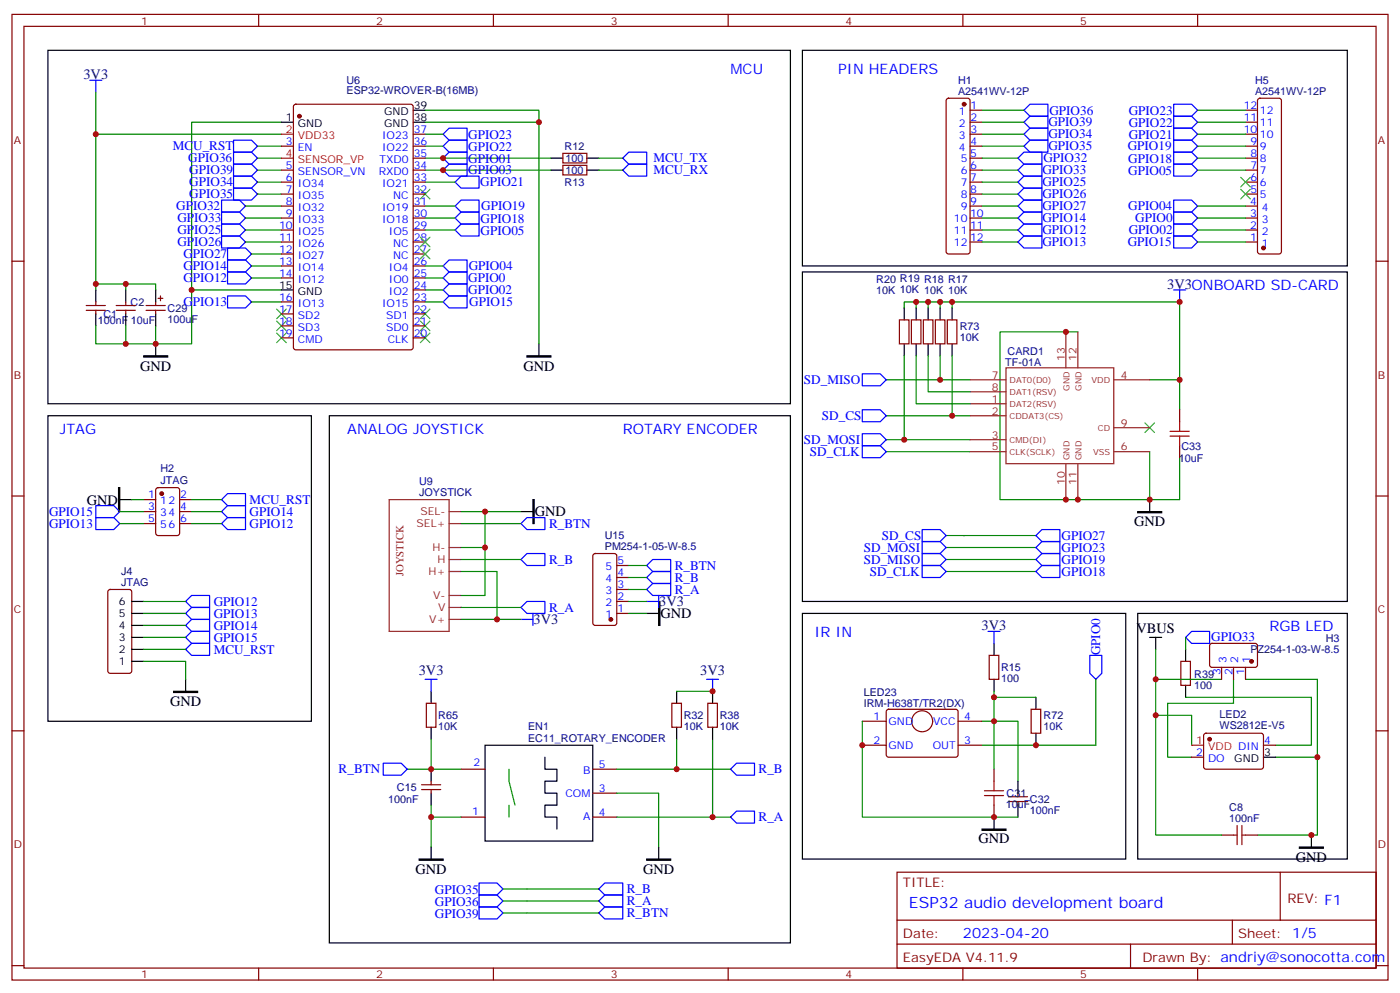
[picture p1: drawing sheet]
<svg xmlns="http://www.w3.org/2000/svg" width="412mm" height="292mm" viewBox="0 0 412 292" stroke-linecap="round" stroke-linejoin="round" font-family="sans-serif">
<g fill="none" stroke="#870000" stroke-width=".35">
<path d="M3.5 4.2h405.4v284.4h-405.4zM7.1 7.8h398.2v277.2h-398.2zM76.2 4.2v3.6M145.3 4.2v3.6M214.5 4.2v3.6M283.6 4.2v3.6M352.8 4.2v3.6M86.7 30.9l.4-.2h33.9l.7 .4v71.2l-.5 .7h-34.1l-.6-.5-.1-71.1zM121.7 39.5h3.5M278.9 29.1l.5-.2h5.6l.5 .2 .3 .5v44.5l-.3 .5-.5 .2h-5.6l-.5-.2-.2-.5v-44.5zM285.8 32.5h3.5M285.8 36h3.5"/>
<path d="M285.8 39.5h3.5M366.9 32.5h3.5M366.9 36h3.5M366.9 39.5h3.5M370.7 29.1l.4-.2h5.7l.5 .2 .2 .5v44.5l-.3 .5-.4 .2h-5.7l-.5-.2-.2-.5v-44.5zM82.9 43h3.5M82.9 50.1h3.5M82.9 53.6h3.5M82.9 57.1h3.5M121.7 43h3.5M121.7 46.6h3.5M121.7 50.1h3.5"/>
<path d="M121.7 53.6h3.5M121.7 57.1h3.5M165.8 45.2h7.1v2.8h-7.1zM165.8 48.7h7.1v2.8h-7.1zM285.8 43h3.5M285.8 46.6h3.5M285.8 50.1h3.5M285.8 53.6h3.5M285.8 57.1h3.5M366.9 43h3.5M366.9 46.6h3.5M366.9 50.1h3.5"/>
<path d="M366.9 53.6h3.5M366.9 57.1h3.5M3.5 76.9h3.6M82.9 60.7h3.5M82.9 64.2h3.5M82.9 67.7h3.5M82.9 71.3h3.5M82.9 74.8h3.5M82.9 78.3h3.5M121.7 60.7h3.5M121.7 64.2h3.5M121.7 67.7h3.5"/>
<path d="M121.7 71.3h3.5M121.7 74.8h3.5M121.7 78.3h3.5M285.8 60.7h3.5M285.8 64.2h3.5M285.8 67.7h3.5M285.8 71.3h3.5M366.9 60.7h3.5M366.9 64.2h3.5M366.9 67.7h3.5M366.9 71.3h3.5M405.3 76.9h3.6"/>
<path d="M25.4 91.4h5.6M25.4 90h5.6M28.2 88.9v1.1M28.2 91.4v1M34.2 91.4h5.7M34.2 90h5.7M37 88.9v1.1M37 91.4v1M43 91.4h5.7M43 90h5.7M45.9 88.9v1.1M45.9 91.4v1"/>
<path d="M46.6 87.8h1.4M47.3 87.1v1.4M82.9 81.8h3.5M82.9 88.9h3.5M82.9 92.4h3.5M82.9 96h3.5M82.9 99.5h3.5M121.7 81.8h3.5M121.7 85.4h3.5M121.7 88.9h3.5M121.7 92.4h3.5M121.7 96h3.5"/>
<path d="M121.7 99.5h3.5M264.9 94.2h2.9v7h-2.9zM268.5 94.2h2.8v7h-2.8zM272 94.2h2.8v7h-2.8zM275.5 94.2h2.8v7h-2.8zM279 94.2h2.9v7h-2.9zM347.5 120.6v3.6M347.5 131.2v3.6M3.5 146h3.6M42.3 147.1h3.6M42.3 154.2h3.6M42.3 150.6h3.6"/>
<path d="M46.1 143.8l.5-.2h5.6l.7 .4v13l-.4 .6-5.9 .1-.7-.5v-12.9zM52.9 147.1h3.5M52.9 154.2h3.5M52.9 150.6h3.5M405.3 146h3.6M32 173.8l.5-.2h5.6l.7 .4v23.6l-.5 .6-5.8 .1-.7-.5-.1-23.5zM174.9 163.2l.4-.2h5.7l.6 .4 .1 20-.5 .7h-5.9l-.6-.4-.1-20zM181.7 177.1h3.5M181.7 173.6h3.5M181.7 170h3.5M181.7 166.5h3.5M181.7 180.6h3.5"/>
<path d="M291.4 193h2.8v7h-2.8zM347.8 194.7h2.9v7.1h-2.9zM356.5 189.6l.5-.2 13 .1 .4 .6v6l-.7 .4-13-.1-.4-.6v-5.7zM359.8 196.5v3.5M363.4 196.5v3.5M366.9 196.5v3.5M3.5 215.2h3.6M125.6 207.1h2.8v7h-2.8zM197.9 207.1h2.8v7h-2.8zM208.5 207.1h2.8v7h-2.8zM254 212.4h7.1M254 219.4h7.1"/>
<path d="M261.3 209.1l.5-.3 20 .1 .4 .6v13l-.7 .5-20-.1-.4-.7v-12.7zM282.2 212.4h7.1M282.2 219.4h7.1M303.7 208.8h2.9v7.1h-2.9zM354.8 216.1l.4-.2 16.5 .1 .5 .6-.1 9.5-.6 .4-16.5-.1-.5-.6v-9.2zM372.2 219.4h3.5M405.3 215.2h3.6M124.2 232.5h5.6M124.2 231.1h5.6M127 230v1.1M127 232.5v1M135.8 226.5h7.1"/>
<path d="M174.6 226.5h7.1M174.6 233.5h7.1M292.8 226.5v3.5M292.8 237.1v3.5M297 234.6h5.7M297 236h5.7M299.9 233.5v1.1M299.9 236v1.1M351 223h3.5M135.8 240.6h7.1M174.6 240.6h7.1M264.2 256.8h141.1v28.2h-141.1z"/>
<path d="M359.8 245.9h3.6M366.9 245.9h3.5M377.1 256.8v14.1M264.2 270.9h141.1M264.2 278h141.1M333 278v7M363 270.9v7.1M3.5 284.3h3.6M76.2 285v3.6M145.3 285v3.6M214.5 285v3.6M283.6 285v3.6"/>
<path d="M352.8 285v3.6M405.3 284.3h3.6"/>
<circle cx="271.6" cy="212.4" r="3.1"/>
</g>
<g fill="none" stroke="#00f" stroke-width=".35">
<path d="M26.5 23.6h3.5M28.2 23.6v3.6M130.5 39.5l1.8-1.8h5.3v3.6h-5.3zM303.4 30.7h5.3v3.5h-5.3l-1.8-1.7zM303.4 34.2h5.3v3.5h-5.3l-1.8-1.7zM303.4 37.7h5.3v3.6h-5.3l-1.8-1.8zM345.7 37.7h5.3l1.8 1.8-1.8 1.8h-5.3zM345.7 34.2h5.3l1.8 1.8-1.8 1.7h-5.3zM345.7 30.7h5.3l1.8 1.8-1.8 1.7h-5.3zM65.3 58.9h5.3l1.7 1.8-1.7 1.7h-5.3zM68.8 41.3h5.3l1.7 1.7-1.7 1.8h-5.3zM68.8 44.8h5.3l1.7 1.8-1.7 1.7h-5.3z"/>
<path d="M68.8 48.3h5.3l1.7 1.8-1.7 1.8h-5.3zM68.8 51.9h5.3l1.7 1.7-1.7 1.8h-5.3zM68.8 55.4h5.3l1.7 1.7-1.7 1.8h-5.3zM130.5 43l1.8-1.7h5.3v3.5h-5.3zM130.5 46.6l1.8-1.8h5.3v3.5h-5.3zM130.5 50.1l1.8-1.8h5.3v3.6h-5.3zM134.1 53.6l1.7-1.7h5.3v3.5h-5.3zM183.4 50.1l1.8-1.8h5.3v3.6h-5.3zM183.4 46.6l1.8-1.8h5.3v3.5h-5.3zM299.9 46.6l1.7-1.8h5.3v3.5h-5.3zM299.9 53.6l1.7-1.7h5.3v3.5h-5.3zM301.6 48.3h5.3v3.6h-5.3l-1.7-1.8z"/>
<path d="M301.6 55.4h5.3v3.5h-5.3l-1.7-1.8zM301.6 58.9h5.3v3.5h-5.3l-1.7-1.7zM303.4 41.3h5.3v3.5h-5.3l-1.8-1.8zM345.7 58.9h5.3l1.8 1.8-1.8 1.7h-5.3zM345.7 48.3h5.3l1.8 1.8-1.8 1.8h-5.3zM345.7 44.8h5.3l1.8 1.8-1.8 1.7h-5.3zM345.7 41.3h5.3l1.8 1.7-1.8 1.8h-5.3zM65.3 62.4h5.3l1.7 1.8-1.7 1.8h-5.3zM65.3 66h5.3l1.7 1.7-1.7 1.8h-5.3zM65.3 69.5h5.3l1.7 1.8-1.7 1.7h-5.3zM67 76.6h5.3l1.8 1.7-1.8 1.8h-5.3zM67 73h5.3l1.8 1.8-1.8 1.8h-5.3z"/>
<path d="M130.5 78.3l1.8-1.7h5.3v3.5h-5.3zM134.1 64.2l1.7-1.8h5.3v3.6h-5.3zM134.1 67.7l1.7-1.7h5.3v3.5h-5.3zM134.1 60.7l1.7-1.8h5.3v3.5h-5.3zM299.9 64.2l1.7-1.8h5.3v3.6h-5.3zM299.9 71.3l1.7-1.8h5.3v3.5h-5.3zM301.6 66h5.3v3.5h-5.3l-1.7-1.8zM345.7 69.5h5.3l1.8 1.8-1.8 1.7h-5.3zM345.7 66h5.3l1.8 1.7-1.8 1.8h-5.3zM345.7 62.4h5.3l1.8 1.8-1.8 1.8h-5.3zM67 80.1h5.3l1.8 1.7-1.8 1.8h-5.3zM67 87.1h5.3l1.8 1.8-1.8 1.8h-5.3z"/>
<path d="M130.5 88.9l1.8-1.8h5.3v3.6h-5.3zM130.5 85.4l1.8-1.8h5.3v3.5h-5.3zM130.5 81.8l1.8-1.7h5.3v3.5h-5.3zM345.7 85.4h3.5M347.5 85.4v3.5M254 110.1h5.3l1.8 1.7-1.8 1.8h-5.3zM254 131.2h5.3l1.8 1.8-1.8 1.8h-5.3zM254 127.7h5.3l1.8 1.8-1.8 1.7h-5.3zM254 120.6h5.3l1.8 1.8-1.8 1.8h-5.3zM28.2 148.9h5.3l1.8 1.7-1.8 1.8h-5.3zM28.2 152.4h5.3l1.8 1.8-1.8 1.7h-5.3zM65.3 147.1l1.7-1.8h5.3v3.6h-5.3z"/>
<path d="M65.3 150.6l1.7-1.7h5.3v3.5h-5.3zM65.3 154.2l1.7-1.8h5.3v3.5h-5.3zM153.5 154.2l1.7-1.8h5.3v3.5h-5.3zM271.6 159.5h5.3l1.8 1.7-1.8 1.8h-5.3zM271.6 155.9h5.3l1.8 1.8-1.8 1.8h-5.3zM306.9 155.9h5.3v3.6h-5.3l-1.7-1.8zM306.9 159.5h5.3v3.5h-5.3l-1.7-1.8zM54.7 177.1l1.7-1.8h5.3v3.6h-5.3zM153.5 164.7l1.7-1.7h5.3v3.5h-5.3zM153.5 178.9l1.7-1.8h5.3v3.5h-5.3zM190.5 173.6l1.8-1.8h5.3v3.5h-5.3zM190.5 170l1.8-1.7h5.3v3.5h-5.3z"/>
<path d="M190.5 166.5l1.8-1.8h5.3v3.6h-5.3zM190.5 177.1h3.5M194 175.3v3.6M271.6 166.5h5.3l1.8 1.8-1.8 1.7h-5.3zM271.6 163h5.3l1.8 1.7-1.8 1.8h-5.3zM305.2 164.7l1.7-1.7h5.3v3.5h-5.3zM306.9 166.5h5.3v3.5h-5.3l-1.7-1.7zM54.7 180.6l1.7-1.7h5.3v3.5h-5.3zM54.7 184.1l1.7-1.7h5.3v3.5h-5.3zM54.7 187.7l1.7-1.8h5.3v3.5h-5.3zM54.7 191.2l1.7-1.8h5.3v3.6h-5.3zM153.5 182.4h3.5"/>
<path d="M157 180.6v3.5M291 185.9h3.6M292.8 185.9v3.5M321 193h3.6v5.3l-1.8 1.7-1.8-1.7zM349.2 187.7l1.8-1.8h5.3v3.5h-5.3zM125.2 200h3.6M127 200v3.6M208.1 200h3.6M209.9 200v3.6M112.9 224.7h5.3l1.7 1.8-1.7 1.7h-5.3zM217 224.7h5.2v3.5h-5.2l-1.8-1.7zM141.1 260h5.3l1.8 1.8-1.8 1.7h-5.3z"/>
<path d="M215.2 240.6l1.8-1.8h5.2v3.6h-5.2zM141.1 263.5h5.3l1.8 1.8-1.8 1.8h-5.3zM141.1 267.1h5.3l1.8 1.7-1.8 1.8h-5.3zM176.4 261.8l1.8-1.8h5.2v3.5h-5.2zM176.4 268.8l1.8-1.7h5.2v3.5h-5.2zM178.2 263.5h5.2v3.6h-5.2l-1.8-1.8z"/>
</g>
<g fill="none" stroke="#008700" stroke-width=".35">
<path d="M28.2 27.2v12.3h54.7M28.2 39.5v45.9M82.9 36h-26.5v49.4M125.2 32.5h33.5v68.7M125.2 36h33.5M125.2 39.5h5.3M289.3 36h12.3M289.3 39.5h12.3M289.3 32.5h12.3M352.8 36h14.1M352.8 39.5h14.1M352.8 32.5h14.1"/>
<path d="M75.8 46.6h7.1M75.8 50.1h7.1M75.8 43h7.1M75.8 53.6h7.1M75.8 57.1h7.1M125.2 46.6h37.1M125.2 50.1h37.1M125.2 43h5.3M125.2 53.6h8.9M176.4 46.6h7M176.4 50.1h7M289.3 46.6h10.6"/>
<path d="M289.3 50.1h10.6M289.3 43h12.3M289.3 53.6h10.6M289.3 57.1h10.6M352.8 46.6h14.1M352.8 50.1h14.1M352.8 43h14.1M72.3 64.2h10.6M72.3 71.3h10.6M72.3 60.7h10.6M72.3 67.7h10.6M74.1 74.8h8.8"/>
<path d="M74.1 78.3h8.8M125.2 60.7h8.9M125.2 67.7h8.9M125.2 78.3h5.3M125.2 64.2h8.9M289.3 60.7h10.6M289.3 67.7h10.6M289.3 64.2h10.6M289.3 71.3h10.6M352.8 60.7h14.1M352.8 67.7h14.1M352.8 64.2h14.1"/>
<path d="M352.8 71.3h14.1M28.2 83.6h8.8v1.8M28.2 96v5.2h8.8M37 83.6h8.9v1.8M37 96v5.2h8.9M74.1 81.8h8.8M74.1 88.9h8.8M82.9 85.4h-26.5v15.8h-10.5v-5.2M125.2 81.8h5.3M125.2 88.9h5.3M125.2 85.4h5.3M269.9 88.9v1.8"/>
<path d="M273.4 88.9v1.8M276.9 88.9v1.8M280.5 90.7v-1.8h67v22.9h-8.8M280.5 88.9h-14.2v1.8M317.5 97.7h-22.9v49.4h44.1v-14.1M261.1 111.8h24.7M266.3 104.8v24.7M269.9 104.8v14.1h15.9M273.4 104.8v10.6h12.4M276.9 104.8v7M280.5 104.8v17.6M347.5 111.8v8.8"/>
<path d="M261.1 133h24.7M261.1 129.5h24.7M261.1 122.4h24.7M347.5 134.8v12.3h-8.8M35.3 154.2h7M35.3 150.6h7M38.8 147.1h3.5M56.4 147.1h8.9M56.4 154.2h8.9M56.4 150.6h8.9M135.8 154.2h17.7M135.8 150.6h17.7"/>
<path d="M142.9 150.6v10.6h-7.1M278.7 157.7h26.5M42.3 177.1h12.4M135.8 168.3h10.6v14.1M135.8 164.7h17.7M135.8 178.9h17.7M142.9 161.2v14.1h-7.1M185.2 177.1h5.3M185.2 173.6h5.3M185.2 170h5.3M185.2 166.5h5.3M278.7 168.3h26.5"/>
<path d="M278.7 164.7h26.5M278.7 161.2h26.5M42.3 194.7h12.4v5.3M42.3 191.2h12.4M42.3 187.7h12.4M42.3 184.1h12.4M42.3 180.6h12.4M135.8 182.4h17.7M185.2 180.6h5.3M340.4 191.2v8.8h19.4M349.2 187.7v3.5M127 217.7v8.8h8.8"/>
<path d="M199.3 217.7v8.8h-17.6M199.3 203.6h10.6M209.9 217.7v22.9h-28.2M254 212.4v28.2h45.9M289.3 212.4h10.6v17.6M292.8 205.3h12.4M292.8 203.6v22.9M322.8 200v19.4h-33.5M340.4 210.6h10.6v8.8M340.4 200v45.9h19.4M349.2 205.3h37.1v14.1h-10.6M363.4 200v7.1h-19.4v15.9h7"/>
<path d="M366.9 200h21.2v45.9h-17.7M119.9 226.5h7.1M127 237.1v3.5M181.7 233.5h12.3v15.9M199.3 226.5h15.9M375.7 223h12.4M135.8 240.6h-8.8v8.8M209.9 240.6h5.3M148.2 261.8h28.2M148.2 265.3h28.2M148.2 268.8h28.2"/>
</g>
<g fill="none" stroke="#000" stroke-width=".35">
<path d="M14.1 14.8h218.7v104.1h-218.7zM236.4 14.8h160.5v63.5h-160.5zM82.9 36h3.5M121.7 32.5h3.5M121.7 36h3.5M162.3 46.6h3.5M162.3 50.1h3.5M172.9 46.6h3.5M172.9 50.1h3.5M28.2 85.4v3.5M28.2 92.4v3.6M37 85.4v3.5"/>
<path d="M37 92.4v3.6M45.9 85.4v3.5M45.9 92.4v3.6M82.9 85.4h3.5M236.4 80.1h160.5v97h-160.5zM266.3 90.7v3.5M269.9 90.7v3.5M273.4 90.7v3.5M276.9 90.7v3.5M280.5 90.7v3.5M45.9 101.2v3.6M158.7 101.2v3.6"/>
<path d="M266.3 101.2v3.6M269.9 101.2v3.6M273.4 101.2v3.6M276.9 101.2v3.6M280.5 101.2v3.6M14.1 122.4h77.6v90h-77.6zM97 122.4h135.8v155.2h-135.8zM35.3 147.1h3.5M153.5 150.6h3.5M338.7 147.1v3.5M38.8 177.1h3.5M38.8 194.7h3.5"/>
<path d="M38.8 191.2h3.5M38.8 187.7h3.5M38.8 184.1h3.5M38.8 180.6h3.5M190.5 180.6h3.5M236.4 180.6h95.2v72.3h-95.2zM292.8 189.4v3.6M335.1 180.6h61.8v72.3h-61.8zM338.7 187.7h3.5M340.4 187.7v3.5M349.2 191.2v3.5M54.7 200v3.6"/>
<path d="M127 203.6v3.5M127 214.1v3.6M142.9 219.4h31.7v28.2h-31.7zM199.3 203.6v3.5M199.3 214.1v3.6M209.9 203.6v3.5M209.9 214.1v3.6M292.8 200v3.6M305.2 205.3v3.5M305.2 215.9v3.5M349.2 201.8v3.5M127 226.5v3.5"/>
<path d="M127 233.5v3.6M160.5 223v3.5h3.5v3.5h-3.5v3.5h3.5v3.6h-3.5v3.5h3.5v3.5M299.9 230v3.5M299.9 237.1v3.5M372.2 223h3.5M127 249.4v3.5M194 249.4v3.5M292.8 240.6v3.5M386.3 245.9v3.5"/>
</g>
<g fill="none" stroke="#3c3" stroke-width=".35">
<path d="M123.8 55.7l2.8 2.9M126.6 55.7l-2.8 2.9M365.5 52.2l2.8 2.8M365.5 55.7l2.8 2.9M368.3 52.2l-2.8 2.8M368.3 55.7l-2.8 2.9M123.8 73.4l2.8 2.8M123.8 69.8l2.8 2.9M126.6 73.4l-2.8 2.8M126.6 69.8l-2.8 2.9M81.5 98.1l2.8 2.8M81.5 94.5l2.8 2.9"/>
<path d="M81.5 91l2.8 2.8M84.3 98.1l-2.8 2.8M84.3 94.5l-2.8 2.9M84.3 91l-2.8 2.8M123.8 91l2.8 2.8M123.8 94.5l2.8 2.9M123.8 98.1l2.8 2.8M126.6 91l-2.8 2.8M126.6 94.5l-2.8 2.9M126.6 98.1l-2.8 2.8M337.3 124.5l2.8 2.9M340.1 124.5l-2.8 2.9"/>
</g>
<path d="M42.3 104.8h7.1v.3h-7.1zM155.2 104.8h7.1v.3h-7.1zM34.9 143.6h.4v7h-.4zM157 147.1h.3v7.1h-.3zM335.1 150.6h7.1v.4h-7.1zM194 177.1h.4v7h-.4zM51.2 203.6h7v.3h-7zM123.5 252.9h7v.4h-7zM190.5 252.9h7.1v.4h-7.1zM289.3 244.1h7v.4h-7zM382.8 249.4h7v.4h-7z" fill="#000" stroke="#000" stroke-width=".35"/>
<g fill="#870000" stroke="#870000" stroke-width=".35">
<circle cx="284" cy="30.7" r=".53"/>
<circle cx="372.2" cy="73" r=".53"/>
<circle cx="88.2" cy="34.2" r=".53"/>
<circle cx="47.6" cy="145.3" r=".53"/>
<circle cx="368.7" cy="194.7" r=".53"/>
<circle cx="179.9" cy="182.4" r=".53"/>
<circle cx="356.3" cy="217.7" r=".53"/>
</g>
<path d="M82.9 39.5h3.5M82.9 46.6h3.5M351 219.4h3.5" fill="none" stroke="#f00" stroke-width=".35"/>
<path d="M344.7 128.4h5.6M344.7 127h5.6M347.5 124.2v2.8M347.5 128.4v2.8M290 234.2h5.6M290 232.8h5.6M292.8 230v2.8M292.8 234.2v2.9M363.4 245.9h1M364.4 243.1v5.6M365.8 243.1v5.6M365.8 245.9h1.1" fill="none" stroke="#a10000" stroke-width=".35"/>
<g fill="none" stroke="#8c2424" stroke-width=".35">
<path d="M314 97.7v10.6M317.5 97.7v10.6M285.8 118.9h10.5M285.8 111.8h10.5M285.8 115.4h10.5M296.3 108.3h31.8v28.2h-31.8zM328.1 111.8h10.6M285.8 122.4h10.5M285.8 129.5h10.5M285.8 133h10.5M314 136.5v10.6M317.5 136.5v10.6"/>
<path d="M328.1 133h10.6M328.1 125.9h10.6M114.7 147.1h17.6v38.8h-17.6zM132.3 154.2h3.5M132.3 150.6h3.5M132.3 178.9h3.5M132.3 175.3h3.5M132.3 168.3h3.5M132.3 164.7h3.5M132.3 161.2h3.5M132.3 182.4h3.5"/>
</g>
<path d="M149.9 226.5v3.5l1.8 7.1M149.9 237.1v3.5" fill="none" stroke="#0c0" stroke-width=".35"/>
<g fill="#c00">
<circle cx="56.4" cy="85.4" r=".88"/>
<circle cx="158.8" cy="36" r=".88"/>
<circle cx="130.5" cy="46.6" r=".88"/>
<circle cx="130.5" cy="50.1" r=".88"/>
<circle cx="317.5" cy="147.1" r=".88"/>
<circle cx="347.5" cy="111.8" r=".88"/>
<circle cx="338.7" cy="147.1" r=".88"/>
<circle cx="292.8" cy="240.6" r=".88"/>
<circle cx="254" cy="219.4" r=".88"/>
<circle cx="292.8" cy="212.4" r=".88"/>
<circle cx="127" cy="240.6" r=".88"/>
<circle cx="209.9" cy="240.6" r=".88"/>
<circle cx="199.3" cy="226.5" r=".88"/>
<circle cx="37" cy="83.6" r=".88"/>
<circle cx="37" cy="101.2" r=".88"/>
<circle cx="45.9" cy="101.2" r=".88"/>
<circle cx="28.2" cy="83.6" r=".88"/>
<circle cx="28.2" cy="39.5" r=".88"/>
<circle cx="305.2" cy="219.4" r=".88"/>
<circle cx="292.8" cy="205.3" r=".88"/>
<circle cx="314" cy="97.7" r=".88"/>
<circle cx="314" cy="147.1" r=".88"/>
<circle cx="280.5" cy="122.4" r=".88"/>
<circle cx="209.9" cy="203.6" r=".88"/>
<circle cx="127" cy="226.5" r=".88"/>
<circle cx="142.9" cy="150.6" r=".88"/>
<circle cx="142.9" cy="161.2" r=".88"/>
<circle cx="146.4" cy="182.4" r=".88"/>
<circle cx="347.5" cy="88.9" r=".88"/>
<circle cx="280.5" cy="88.9" r=".88"/>
<circle cx="276.9" cy="88.9" r=".88"/>
<circle cx="273.4" cy="88.9" r=".88"/>
<circle cx="269.9" cy="88.9" r=".88"/>
<circle cx="276.9" cy="111.8" r=".88"/>
<circle cx="266.3" cy="129.5" r=".88"/>
<circle cx="388.1" cy="223" r=".88"/>
<circle cx="386.3" cy="245.9" r=".88"/>
<circle cx="340.4" cy="200" r=".88"/>
<circle cx="340.4" cy="210.6" r=".88"/>
</g>
<text font-size="4.6" fill="#00f" x="267.8" y="267.4">ESP32 audio development board</text>
<g font-size="4.2" fill="#000080">
<text x="24.6" y="23.4">3V3</text>
<text x="343.8" y="85">3V3ONBOARD SD-CARD</text>
<text x="194.2" y="178.5">3V3</text>
<text x="157.2" y="183.8">3V3</text>
<text x="289.2" y="185.6">3V3</text>
<text x="123.4" y="198.9">3V3</text>
<text x="206.3" y="198.9">3V3</text>
</g>
<g font-size="4.2" fill="#00f">
<text x="215.2" y="21.9">MCU</text>
<text x="246.9" y="21.9">PIN HEADERS</text>
<text x="17.6" y="127.7">JTAG</text>
<text x="102.3" y="127.7">ANALOG JOYSTICK</text>
<text x="183.4" y="127.7">ROTARY ENCODER</text>
<text x="373.9" y="185.9">RGB LED</text>
<text x="239.9" y="187.7">IR IN</text>
<text x="283.6" y="276.2">2023-04-20</text>
</g>
<g font-size="4.2">
<text x="41.3" y="109.1">GND</text>
<text x="154.2" y="109.1">GND</text>
<text x="25.6" y="148.6">GND</text>
<text x="157.5" y="152">GND</text>
<text x="334.1" y="155">GND</text>
<text x="194.6" y="182">GND</text>
<text x="334.8" y="186.4">VBUS</text>
<text x="50.1" y="207.9">GND</text>
<text x="288.2" y="248.4">GND</text>
<text x="122.4" y="257.3">GND</text>
<text x="189.4" y="257.3">GND</text>
<text x="381.7" y="253.8">GND</text>
</g>
<g font-size="3.9" fill="#00f">
<text x="309.1" y="33.7">GPIO36</text>
<text x="332.5" y="33.7">GPIO23</text>
<text x="137.9" y="40.8">GPIO23</text>
<text x="308.8" y="37.2">GPIO39</text>
<text x="308.8" y="40.7">GPIO34</text>
<text x="332.5" y="40.8">GPIO21</text>
<text x="332.5" y="37.3">GPIO22</text>
<text x="50.9" y="44.3">MCU_RST</text>
<text x="55.5" y="47.8">GPIO36</text>
<text x="137.9" y="44.3">GPIO22</text>
<text x="137.9" y="47.9">GPIO01</text>
<text x="192.5" y="47.7">MCU_TX</text>
<text x="307.4" y="47.8">GPIO32</text>
<text x="308.8" y="44.3">GPIO35</text>
<text x="332.2" y="44.3">GPIO19</text>
<text x="332.4" y="47.9">GPIO18</text>
<text x="55.8" y="51.3">GPIO39</text>
<text x="137.9" y="51.4">GPIO03</text>
<text x="192.5" y="51.2">MCU_RX</text>
<text x="307.1" y="51.3">GPIO33</text>
<text x="332.4" y="51.5">GPIO05</text>
<text x="55.8" y="54.9">GPIO34</text>
<text x="55.8" y="58.4">GPIO35</text>
<text x="141.5" y="54.9">GPIO21</text>
<text x="307.1" y="54.9">GPIO25</text>
<text x="307.1" y="58.4">GPIO26</text>
<text x="51.9" y="61.9">GPIO32</text>
<text x="52.2" y="65.4">GPIO33</text>
<text x="141.6" y="65.6">GPIO18</text>
<text x="141.8" y="61.9">GPIO19</text>
<text x="307.1" y="61.9">GPIO27</text>
<text x="307.1" y="65.4">GPIO14</text>
<text x="332.4" y="62">GPIO04</text>
<text x="334.4" y="65.5">GPIO0</text>
<text x="52.2" y="69">GPIO25</text>
<text x="141.6" y="69.1">GPIO05</text>
<text x="307.1" y="69">GPIO12</text>
<text x="332.5" y="69">GPIO02</text>
<text x="52.2" y="72.5">GPIO26</text>
<text x="54" y="76">GPIO27</text>
<text x="307.1" y="72.5">GPIO13</text>
<text x="332.2" y="72.5">GPIO15</text>
<text x="54" y="79.6">GPIO14</text>
<text x="54" y="83.1">GPIO12</text>
<text x="137.9" y="83.1">GPIO0</text>
<text x="138.1" y="79.6">GPIO04</text>
<text x="137.9" y="86.7">GPIO02</text>
<text x="54" y="90.1">GPIO13</text>
<text x="138.2" y="90.2">GPIO15</text>
<text x="236.8" y="113.1">SD_MISO</text>
<text x="242.1" y="123.7">SD_CS</text>
<text x="236.8" y="130.7">SD_MOSI</text>
<text x="238.6" y="134.2">SD_CLK</text>
<text x="73.5" y="148.4">MCU_RST</text>
<text x="14.5" y="151.9">GPIO15</text>
<text x="14.5" y="155.4">GPIO13</text>
<text x="73.5" y="151.9">GPIO14</text>
<text x="73.5" y="155.4">GPIO12</text>
<text x="161.7" y="155.4">R_BTN</text>
<text x="259.8" y="158.9">SD_CS</text>
<text x="312.7" y="159">GPIO27</text>
<text x="161.7" y="166">R_B</text>
<text x="198.8" y="167.8">R_BTN</text>
<text x="254.5" y="166">SD_MISO</text>
<text x="254.5" y="162.5">SD_MOSI</text>
<text x="312.7" y="166.2">GPIO19</text>
<text x="312.7" y="162.6">GPIO23</text>
<text x="198.8" y="171.3">R_B</text>
<text x="256.2" y="169.5">SD_CLK</text>
<text x="312.7" y="169.7">GPIO18</text>
<text x="62.9" y="178.3">GPIO12</text>
<text x="198.8" y="174.8">R_A</text>
<text x="62.9" y="181.9">GPIO13</text>
<text x="62.9" y="185.4">GPIO14</text>
<text x="161.7" y="180.1">R_A</text>
<text x="62.9" y="188.9">GPIO15</text>
<text x="356.8" y="188.8">GPIO33</text>
<text x="62.9" y="192.4">MCU_RST</text>
<text x="324.1" y="193" transform="rotate(-90 324.1 193)">GPIO0</text>
<text x="99.8" y="227.7">R_BTN</text>
<text x="223.5" y="227.7">R_B</text>
<text x="223.5" y="241.8">R_A</text>
<text x="128.1" y="263.1">GPIO35</text>
<text x="184.7" y="263">R_B</text>
<text x="128.1" y="266.6">GPIO36</text>
<text x="184.7" y="266.5">R_A</text>
<text x="128.1" y="270.2">GPIO39</text>
<text x="184.7" y="270.1">R_BTN</text>
</g>
<g font-size="3.9" fill="#800">
<text x="266" y="261.1">TITLE:</text>
<text x="379.2" y="266">REV: F1</text>
<text x="266" y="276.2">Date:</text>
<text x="364.8" y="276.2">Sheet: 1/5</text>
<text x="266" y="283.3">EasyEDA V4.11.9</text>
<text x="336.5" y="283.3">Drawn By: andriy@sonocotta.com</text>
</g>
<g font-size="3.2" fill="#800">
<text x="41.6" y="7.2">1</text>
<text x="110.8" y="7.2">2</text>
<text x="179.9" y="7.2">3</text>
<text x="249.1" y="7.2">4</text>
<text x="318.2" y="7.2">5</text>
<text x="4.1" y="42.3">A</text>
<text x="405.9" y="42.3">A</text>
<text x="4.1" y="111.5">B</text>
<text x="405.9" y="111.5">B</text>
<text x="4.1" y="180.6">C</text>
<text x="405.9" y="180.6">C</text>
<text x="4.1" y="249.8">D</text>
<text x="405.9" y="249.8">D</text>
<text x="41.6" y="288">1</text>
<text x="110.8" y="288">2</text>
<text x="179.9" y="288">3</text>
<text x="249.1" y="288">4</text>
<text x="318.2" y="288">5</text>
</g>
<g font-size="3.2" fill="#000080">
<text x="102.1" y="27.7">ESP32-WROVER-B(16MB)</text>
<text x="102.1" y="24.8">U6</text>
<text x="282.2" y="27.9">A2541WV-12P</text>
<text x="282.2" y="24.6">H1</text>
<text x="369.7" y="27.9">A2541WV-12P</text>
<text x="369.7" y="24.6">H5</text>
<text x="166.3" y="44.2">R12</text>
<text x="166.6" y="47.7">100</text>
<text x="166.6" y="51.2">100</text>
<text x="166.3" y="54.8">R13</text>
<text x="258.1" y="83.3">R20 R19 R18 R17</text>
<text x="258.1" y="86.5">10K 10K 10K 10K</text>
<text x="28.8" y="95.3">100nF</text>
<text x="30.5" y="93.6">C1</text>
<text x="38.5" y="90">C2</text>
<text x="38.6" y="95.3">10uF</text>
<text x="49.4" y="95">100uF</text>
<text x="49.4" y="91.8">C29</text>
<text x="282.7" y="100.3">10K</text>
<text x="282.7" y="97.1">R73</text>
<text x="296.1" y="107.7">TF-01A</text>
<text x="296.8" y="104.6">CARD1</text>
<text x="347.3" y="135.9">10uF</text>
<text x="348" y="132.4">C33</text>
<text x="47.3" y="142.5">JTAG</text>
<text x="47.3" y="139.1">H2</text>
<text x="123.5" y="142.8">U9</text>
<text x="123.5" y="146">JOYSTICK</text>
<text x="178.2" y="161.9">PM254-1-05-W-8.5</text>
<text x="178.2" y="158.7">U15</text>
<text x="35.7" y="172.5">JTAG</text>
<text x="35.7" y="169.3">J4</text>
<text x="390.5" y="189.2">H3</text>
<text x="294.9" y="197.6">R15</text>
<text x="368.3" y="192.4">PZ254-1-03-W-8.5</text>
<text x="294.9" y="200.7">100</text>
<text x="351.8" y="203">100</text>
<text x="351.8" y="199.7">R39</text>
<text x="254.4" y="208.2">IRM-H638T/TR2(DX)</text>
<text x="254.4" y="205">LED23</text>
<text x="129.1" y="214.9">10K</text>
<text x="129.1" y="211.7">R65</text>
<text x="155.5" y="215">EN1</text>
<text x="201.4" y="214.9">10K</text>
<text x="201.4" y="211.7">R32</text>
<text x="212" y="214.9">10K</text>
<text x="212" y="211.7">R38</text>
<text x="307.4" y="214.9">10K</text>
<text x="307.4" y="211.7">R72</text>
<text x="359.2" y="214.7">WS2812E-V5</text>
<text x="359.2" y="211.4">LED2</text>
<text x="155.5" y="218.4">EC11_ROTARY_ENCODER</text>
<text x="116.9" y="233">C15</text>
<text x="114.4" y="236.5">100nF</text>
<text x="296.3" y="237.9">10uF</text>
<text x="296.5" y="234.6">C31</text>
<text x="303.4" y="239.7">100nF</text>
<text x="303.4" y="236.4">C32</text>
<text x="362.1" y="238.7">C8</text>
<text x="362.1" y="242">100nF</text>
</g>
<g font-size="3.2">
<text x="84.2" y="35.6">1</text>
<text x="113.1" y="33.9">GND</text>
<text x="121.9" y="32.1">39</text>
<text x="121.9" y="35.6">38</text>
<text x="87.7" y="37.4">GND</text>
<text x="113.1" y="37.4">GND</text>
<text x="82.2" y="85">15</text>
<text x="87.7" y="86.8">GND</text>
<text x="35" y="178.2">6</text>
<text x="35" y="185.2">4</text>
<text x="35" y="181.7">5</text>
<text x="35" y="188.7">3</text>
<text x="35" y="195.8">1</text>
<text x="35" y="192.3">2</text>
<text x="363.6" y="224.4">GND</text>
<text x="372.4" y="222.6">3</text>
</g>
<g font-size="3.2" fill="#00f">
<text x="282.4" y="33.9">1</text>
<text x="285.9" y="32.1">1</text>
<text x="285.9" y="35.6">2</text>
<text x="366.4" y="35.6">11</text>
<text x="366.4" y="32.1">12</text>
<text x="371.1" y="33.5">12</text>
<text x="112.5" y="40.9">IO23</text>
<text x="121.9" y="39.2">37</text>
<text x="282.4" y="37.4">2</text>
<text x="282.4" y="40.9">3</text>
<text x="285.9" y="39.2">3</text>
<text x="366.4" y="39.2">10</text>
<text x="371.1" y="40.6">10</text>
<text x="371.1" y="37">11</text>
<text x="84.2" y="42.7">3</text>
<text x="87.7" y="44.4">EN</text>
<text x="111.8" y="48">TXD0</text>
<text x="112.5" y="44.4">IO22</text>
<text x="121.9" y="42.7">36</text>
<text x="121.9" y="46.2">35</text>
<text x="282.4" y="44.4">4</text>
<text x="283" y="47.6">5</text>
<text x="285.8" y="46.2">5</text>
<text x="285.9" y="42.7">4</text>
<text x="368.4" y="46.2">8</text>
<text x="368.4" y="42.7">9</text>
<text x="371.1" y="47.6">8</text>
<text x="371.1" y="44.1">9</text>
<text x="84.2" y="53.3">6</text>
<text x="84.2" y="49.7">5</text>
<text x="87.7" y="51.5">SENSOR_VN</text>
<text x="111.6" y="51.5">RXD0</text>
<text x="121.9" y="49.7">34</text>
<text x="121.9" y="53.3">33</text>
<text x="283" y="51.2">6</text>
<text x="285.8" y="49.7">6</text>
<text x="285.8" y="53.3">7</text>
<text x="368.4" y="53.3">6</text>
<text x="368.4" y="49.7">7</text>
<text x="371.1" y="51.2">7</text>
<text x="84.2" y="56.8">7</text>
<text x="87.7" y="58.6">IO35</text>
<text x="87.7" y="55">IO34</text>
<text x="112.5" y="55">IO21</text>
<text x="115.8" y="58.6">NC</text>
<text x="121.9" y="56.8">32</text>
<text x="283" y="54.7">7</text>
<text x="283" y="58.2">8</text>
<text x="285.8" y="56.8">8</text>
<text x="368.4" y="56.8">5</text>
<text x="371.1" y="58.2">5</text>
<text x="371.1" y="54.7">6</text>
<text x="84.2" y="63.9">9</text>
<text x="84.2" y="60.3">8</text>
<text x="87.7" y="65.6">IO33</text>
<text x="87.7" y="62.1">IO32</text>
<text x="112.5" y="62.1">IO19</text>
<text x="112.5" y="65.6">IO18</text>
<text x="121.9" y="60.3">31</text>
<text x="121.9" y="63.9">30</text>
<text x="281" y="65.3">10</text>
<text x="283" y="61.7">9</text>
<text x="285.8" y="60.3">9</text>
<text x="285.8" y="63.9">10</text>
<text x="368.2" y="63.9">3</text>
<text x="368.2" y="60.3">4</text>
<text x="371.7" y="65.6">3</text>
<text x="371.7" y="62.1">4</text>
<text x="82.2" y="70.9">11</text>
<text x="82.2" y="67.4">10</text>
<text x="87.7" y="69.1">IO25</text>
<text x="114.6" y="69.1">IO5</text>
<text x="121.9" y="67.4">29</text>
<text x="121.9" y="70.9">28</text>
<text x="281" y="68.8">11</text>
<text x="285.8" y="67.4">11</text>
<text x="285.8" y="70.9">12</text>
<text x="368.2" y="70.9">1</text>
<text x="368.2" y="67.4">2</text>
<text x="371.7" y="69.1">2</text>
<text x="82.2" y="78">13</text>
<text x="82.2" y="74.4">12</text>
<text x="87.7" y="76.2">IO27</text>
<text x="87.7" y="72.7">IO26</text>
<text x="115.8" y="72.7">NC</text>
<text x="115.8" y="76.2">NC</text>
<text x="121.9" y="74.4">27</text>
<text x="121.9" y="78">26</text>
<text x="281" y="72.3">12</text>
<text x="371.7" y="72.7">1</text>
<text x="82.2" y="81.5">14</text>
<text x="87.7" y="83.3">IO12</text>
<text x="87.7" y="79.7">IO14</text>
<text x="114.6" y="79.7">IO4</text>
<text x="114.6" y="83.3">IO0</text>
<text x="121.9" y="81.5">25</text>
<text x="82.2" y="88.5">16</text>
<text x="114.6" y="86.8">IO2</text>
<text x="121.9" y="85">24</text>
<text x="121.9" y="88.5">23</text>
<text x="82.2" y="95.6">18</text>
<text x="82.2" y="92.1">17</text>
<text x="87.7" y="93.8">SD2</text>
<text x="87.7" y="90.3">IO13</text>
<text x="112.5" y="90.3">IO15</text>
<text x="113.8" y="93.8">SD1</text>
<text x="121.9" y="92.1">22</text>
<text x="121.9" y="95.6">21</text>
<text x="82.2" y="99.1">19</text>
<text x="87.7" y="100.9">CMD</text>
<text x="87.7" y="97.4">SD3</text>
<text x="113.8" y="97.4">SD0</text>
<text x="114.2" y="100.9">CLK</text>
<text x="121.9" y="99.1">20</text>
<text x="43.7" y="146.8">1</text>
<text x="47.2" y="148.5">12</text>
<text x="53.1" y="146.8">2</text>
<text x="43.7" y="150.3">3</text>
<text x="43.7" y="153.8">5</text>
<text x="47.2" y="152">34</text>
<text x="47.2" y="155.6">56</text>
<text x="53.1" y="153.8">6</text>
<text x="53.1" y="150.3">4</text>
<text x="178.4" y="167.9">5</text>
<text x="181.9" y="166.2">5</text>
<text x="178.4" y="171.4">4</text>
<text x="181.9" y="173.2">3</text>
<text x="181.9" y="169.7">4</text>
<text x="178.4" y="178.5">2</text>
<text x="178.4" y="175">3</text>
<text x="181.9" y="176.7">2</text>
<text x="178.4" y="182">1</text>
<text x="181.9" y="180.3">1</text>
<text x="361.2" y="195.2" transform="rotate(-90 361.2 195.2)">3</text>
<text x="364.8" y="195.2" transform="rotate(-90 364.8 195.2)">2</text>
<text x="368.3" y="195.2" transform="rotate(-90 368.3 195.2)">1</text>
<text x="359.5" y="198.7" transform="rotate(-90 359.5 198.7)">3</text>
<text x="363" y="198.7" transform="rotate(-90 363 198.7)">2</text>
<text x="366.5" y="198.7" transform="rotate(-90 366.5 198.7)">1</text>
<text x="257.3" y="212">1</text>
<text x="261.8" y="213.4">GND</text>
<text x="274.9" y="213.4">VCC</text>
<text x="284" y="212">4</text>
<text x="257.3" y="219.1">2</text>
<text x="261.8" y="220.5">GND</text>
<text x="274.7" y="220.5">OUT</text>
<text x="284" y="219.1">3</text>
<text x="372.4" y="219.1">4</text>
<text x="139.4" y="225.4">2</text>
<text x="171.7" y="227.9">B</text>
<text x="176.4" y="226.1">5</text>
<text x="352.3" y="222.6">2</text>
<text x="355.8" y="224.4">DO</text>
<text x="176.4" y="233.2">3</text>
<text x="139.1" y="239.9">1</text>
<text x="166.5" y="234.6">COM</text>
<text x="171.7" y="241.3">A</text>
<text x="176.4" y="240.2">4</text>
</g>
<g font-size="3.2" fill="#f00">
<text x="84.2" y="39.2">2</text>
<text x="87.7" y="40.9">VDD33</text>
<text x="84.2" y="46.2">4</text>
<text x="87.7" y="48">SENSOR_VP</text>
<text x="352.3" y="219.1">1</text>
<text x="355.8" y="220.8">VDD DIN</text>
</g>
<g font-size="3.2" fill="#8d2323">
<text x="313.6" y="106.2" transform="rotate(-90 313.6 106.2)">13</text>
<text x="317.1" y="106.2" transform="rotate(-90 317.1 106.2)">12</text>
<text x="292.2" y="111.5">7</text>
<text x="330.2" y="111.5">4</text>
<text x="292.2" y="118.5">1</text>
<text x="292.2" y="115">8</text>
<text x="292.2" y="122.1">2</text>
<text x="330.2" y="125.6">9</text>
<text x="292.2" y="129.1">3</text>
<text x="292.2" y="132.6">5</text>
<text x="330.2" y="132.6">6</text>
<text x="313.6" y="142.7" transform="rotate(-90 313.6 142.7)">10</text>
<text x="317.1" y="142.7" transform="rotate(-90 317.1 142.7)">11</text>
<text x="122.7" y="155.2">SEL+</text>
<text x="123.8" y="151.7">SEL-</text>
<text x="127.4" y="162.3">H-</text>
<text x="128.8" y="165.8">H</text>
<text x="118.8" y="169.7" transform="rotate(-90 118.8 169.7)">JOYSTICK</text>
<text x="126.3" y="169.3">H+</text>
<text x="127.6" y="176.4">V-</text>
<text x="129.1" y="179.9">V</text>
<text x="126.5" y="183.4">V+</text>
</g>
<g font-size="2.5" fill="#8d2323">
<text x="297.4" y="112.9">DAT0(D0)</text>
<text x="321.5" y="112.9">VDD</text>
<text x="297.4" y="119.9">DAT2(RSV)</text>
<text x="297.4" y="116.4">DAT1(RSV)</text>
<text x="315" y="115" transform="rotate(-90 315 115)">GND</text>
<text x="318.6" y="115" transform="rotate(-90 318.6 115)">GND</text>
<text x="297.4" y="123.5">CDDAT3(CS)</text>
<text x="297.4" y="130.5">CMD(DI)</text>
<text x="323.4" y="127">CD</text>
<text x="297.4" y="134.1">CLK(SCLK)</text>
<text x="315" y="135.5" transform="rotate(-90 315 135.5)">GND</text>
<text x="318.6" y="135.5" transform="rotate(-90 318.6 135.5)">GND</text>
<text x="322" y="134.1">VSS</text>
</g>
</svg>
